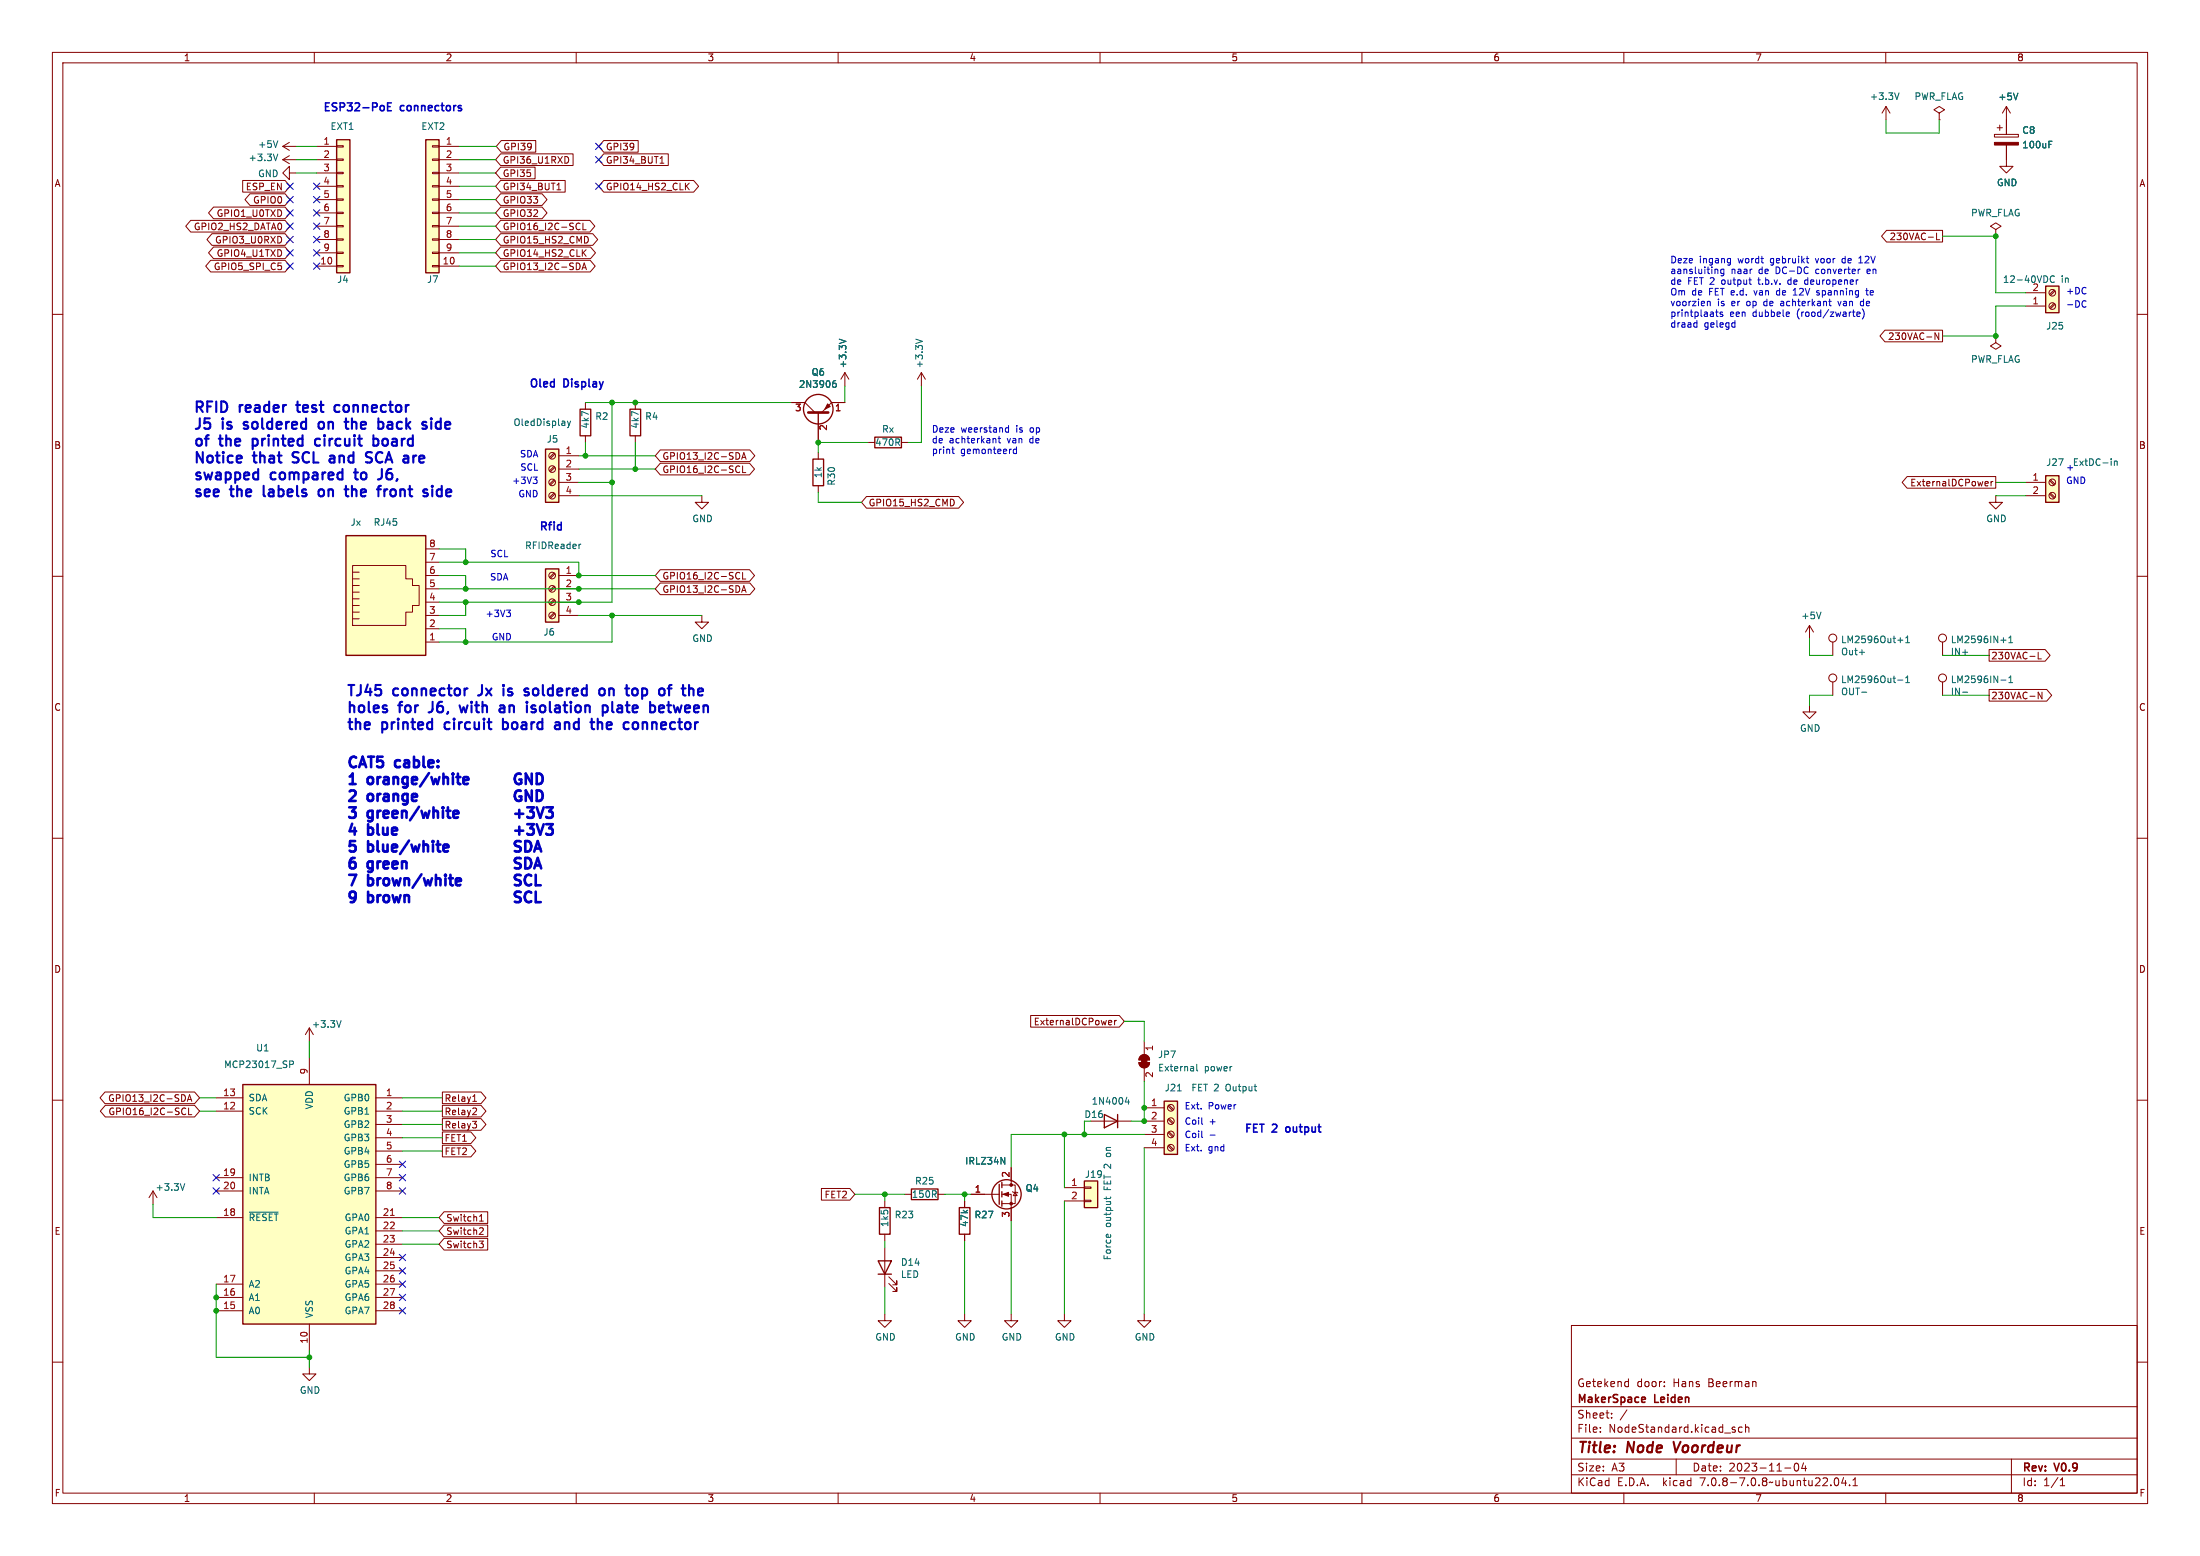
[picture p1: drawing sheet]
<svg xmlns="http://www.w3.org/2000/svg" width="420mm" height="297mm" viewBox="0 0 420 297" stroke-linecap="round" stroke-linejoin="round" font-family="sans-serif">
<g fill="none" stroke="#840000" stroke-width=".19">
<path d="M10 10h400v277h-400zM12 12h396v273h-396zM60 10v2M110 10v2M160 10v2M210 10v2M260 10v2M310 10v2M360 10v2M40.8 39.5h13.6l1 1.1-1 1.2h-13.6l-1-1.2zM46.3 34.4h8.1l1 1.2-1 1.1h-8.1zM47.7 37h6.7l1 1.1-1 1.1h-6.7l-.9-1.1z"/>
<path d="M54 27.9h2.5M54 30.5h2.5M54 27.9l1.2 .8M54 30.5l1.2 .7M55.2 33v-1.2l-1.2 1.2 1.2 1.3v-1.3h1.3M55.2 27.2l-1.2 .7M55.2 29.7l-1.2 .8M60.5 27.9h3.8M60.5 30.5h3.8M60.5 33h3.8M60.5 35.6h3.8M60.5 38.1h3.8"/>
<path d="M64.3 38h1.2v.2h-1.2zM64.3 35.4h1.2v.3h-1.2zM64.3 32.9h1.2v.2h-1.2zM64.3 30.4h1.2v.2h-1.2zM64.3 27.8h1.2v.3h-1.2zM82.5 38h1.3v.2h-1.3zM82.5 35.4h1.3v.3h-1.3zM82.5 32.9h1.3v.2h-1.3zM82.5 30.4h1.3v.2h-1.3zM82.5 27.8h1.3v.3h-1.3zM83.8 27.9h3.8M83.8 30.5h3.8"/>
<path d="M83.8 33h3.8M83.8 35.6h3.8M83.8 38.1h3.8M95.6 37h7.9l.9 1.1-.9 1.1h-7.9l-1-1.1zM95.6 31.9h6.5v2.2h-6.5l-1-1.1zM95.6 39.5h7.9l.9 1.1-.9 1.2h-7.9l-1-1.2zM95.6 29.4h13.8v2.2h-13.8l-1-1.1zM95.6 34.4h12.3v2.3h-12.3l-1-1.1zM95.7 26.8h6.6v2.3h-6.6l-1-1.2zM106.3 36.2h.8M106.6 35.1l.1-.1v1.2M108.3 29.9l.3 .5-.3 .7"/>
<path d="M115.3 34.4h17.1l1 1.2-1 1.1h-17.1l-1-1.1zM115.3 29.4h12.3v2.2h-12.3l-1-1.1zM115.3 26.8h6.5v2.3h-6.5l-1-1.2zM126 31.2h.7M126.3 30.1l.1-.2v1.3M131 35.5l.6 .7M131.6 35l-.8 .7M360 20.3l-.7 1.3M360 20.3v2.6M360 20.3l.8 1.3M370.2 21.6l1-.6-1-.7-1 .7 1 .6v1.3M370.2 22.9h.1"/>
<path d="M380.7 25.7h4.6v.5h-4.6zM381.3 24.4h1M381.8 23.9v1M383 27.7v4.1h1.3l-1.3 1.2-1.2-1.2h1.2M383 20.3v5.4M383 20.3l-.7 1.3M383 20.3l.8 1.3M10 60h2M36.4 42.1h18l1 1.1-1 1.1h-18l-.9-1.1zM40.2 49.7h14.2l1 1.1-1 1.1h-14.2l-.9-1.1zM40.5 44.6h13.9l1 1.1-1 1.1h-13.9l-1-1.1zM40.8 47.1h13.6l1 1.2-1 1.1h-13.6l-1-1.1z"/>
<path d="M53.7 50.8v.5M60.5 50.8h3.8M60.5 40.6h3.8M60.5 43.2h3.8M60.5 45.7h3.8M60.5 48.3h3.8M64.3 50.7h1.2v.2h-1.2zM64.3 48.1h1.2v.3h-1.2zM64.3 45.6h1.2v.2h-1.2zM64.3 43.1h1.2v.2h-1.2zM64.3 40.5h1.2v.3h-1.2zM82.5 50.7h1.3v.2h-1.3z"/>
<path d="M82.5 48.1h1.3v.3h-1.3zM82.5 45.6h1.3v.2h-1.3zM82.5 43.1h1.3v.2h-1.3zM82.5 40.5h1.3v.3h-1.3zM83.8 50.8h3.8M83.8 40.6h3.8M83.8 43.2h3.8M83.8 45.7h3.8M83.8 48.3h3.8M95.6 42.1h17l1 1.1-1 1.1h-17l-1-1.1zM95.6 49.7h17.1l.9 1.1-.9 1.1h-17.1l-1-1.1zM95.6 44.6h17.6l.9 1.1-.9 1.1h-17.6l-1-1.1z"/>
<path d="M95.6 47.1h17.1l1 1.2-1 1.1h-17.1l-1-1.1zM110.5 42.6l.2 .1M110.7 43.7l-.2 .2M111.1 51.5l.4-1.3 .5 1.3M111.2 51.1h.6M111.3 42.6v1.3h.6M111.3 48.2l.6 .7M111.9 47.7l-.7 .7M112.2 45.3l.1 .4-.1 .5M360.1 44h10.7v2.2h-10.7l-.9-1.1zM369.7 44.5v1.3h.6M381 43.8l1-.6-1-.7-1 .7 1 .6v1.3"/>
<path d="M381 45.1h.1M386.7 58.4h3.8M386.7 55.9h3.8M392.1 55.4l-.8 .8M392.1 57.9l-.8 .9M392.3 55.5l-.9 .9M392.3 58.1l-.9 .8M408 60h2M111.8 76.8v1.3M121.3 76.8v1.3M151.1 76.8h2.6l1.9 1.9M156.2 78.7v5.8"/>
<path d="M161.3 76.8h-2.6l-1.9 1.9M161.3 71.1l.8 1.3M161.3 71.1v2.6M161.3 71.1l-.8 1.3M175.9 71.1l.8 1.3M175.9 71.1v2.6M175.9 71.1l-.8 1.3M359.8 63h11v2.2h-11l-.9-1.1zM370.1 63.5v1.3l-.7-1.3v1.3M381 64.1v1.3l1 .6-1 .7-1-.7 1-.6M381 64.1h.1M105.8 94.1l-.9 .8"/>
<path d="M105.8 91.6l-.9 .8M105.8 89l-.9 .9M105.8 86.5l-.9 .8M105.9 94.3l-.8 .8M105.9 91.7l-.8 .9M105.9 89.2l-.8 .8M105.9 86.7l-.8 .8M106.7 92.1h3.8M106.7 94.6h3.8M106.7 87h3.8M106.7 89.5h3.8M111.8 83.2v1.3"/>
<path d="M121.3 83.2v1.3M126 88.4h17.1l.9 1.1-.9 1.1h-17.1l-.9-1.1zM126 85.9h17.2l.9 1.1-.9 1.1h-17.2l-.9-1.1zM134 94.6v1.3h1.3l-1.3 1.3-1.3-1.3h1.3M141 88.9l.2 .2M141.2 90.1l-.2 .1M141.6 87.7l.4-1.3 .4 1.3M141.7 87.3h.6M141.8 88.9v1.3h.6M156.2 86.4v1.2M156.2 92.7v1.3M165.4 94.8h17.6l1 1.1-1 1.1h-17.6l-.9-1.1z"/>
<path d="M165.7 84.5h1.3M172.1 84.5h1.3M182 95.5l.2 .3-.2 .6M364.1 91h16.9v2.2h-16.9l-1-1.1zM379.1 91.9l.4 .1 .1 .2-.6 .1M379.5 92.7h-.4M380.1 91.9v.8M380.5 91.9l-.4 .2M381 94.6v1.3h1.3l-1.3 1.3-1.3-1.3h1.3M386.7 92.1h3.8M386.7 94.6h3.8M391.3 94.3l.8 .8"/>
<path d="M391.3 91.7l.8 .9M391.4 94.1l.9 .8M391.4 91.6l.9 .8M10 110h2M67.3 118.1h1.3M67.3 116.8h1.3M67.3 115.6h1.3M67.3 114.3h1.3M67.3 113h1.3M67.3 111.8h1.3M67.3 108h10.2v2.5h1.2v1.3h1.3v3.8h-1.3v1.2h-1.2v2.6h-10.2zM67.3 110.5h1.3"/>
<path d="M67.3 109.2h1.3M81.3 117.5h2.5M81.3 114.9h2.5M81.3 112.4h2.5M81.3 109.9h2.5M81.3 107.3h2.5M81.3 104.8h2.5M105.8 117l-.9 .8M105.8 114.4l-.9 .9M105.8 111.9l-.9 .8M105.8 109.3l-.9 .9M105.9 117.1l-.8 .9"/>
<path d="M105.9 114.6l-.8 .8M105.9 112.1l-.8 .8M105.9 109.5l-.8 .9M106.7 117.5h3.8M106.7 114.9h3.8M106.7 112.4h3.8M106.7 109.9h3.8M126 108.7h17.1l.9 1.2-.9 1.1h-17.1l-.9-1.1zM126 111.3h17.2l.9 1.1-.9 1.1h-17.2l-.9-1.1zM134 117.5v1.2h1.3l-1.3 1.3-1.3-1.3h1.3M141 109.3l.2 .1M141.2 110.4l-.2 .1"/>
<path d="M141.6 113.1l.4-1.3 .4 1.3M141.7 112.7h.6M141.8 109.3v1.2h.6M345.4 119.4l-.7 1.3M345.4 119.4v2.5M345.4 119.4l.8 1.3M408 110h2M81.3 122.6h2.5M81.3 120h2.5M345.4 134.6v1.3h1.3l-1.3 1.3-1.2-1.3h1.2M349.9 122.6v2.5M349.9 130.2v2.5"/>
<path d="M370.8 122.6v2.5M370.8 130.2v2.5M379.7 131.6h11l1 1.1-1 1.1h-11zM379.7 124h10.7l1 1.1-1 1.1h-10.7zM389.1 124.5v1.3h.6M389.8 132.1v1.3l-.7-1.3v1.3M10 160h2M408 160h2M59.1 196.2l-.8 1.3M59.1 196.2v2.6M59.1 196.2l.7 1.3M196.8 193.8h16.9l.9 1.1-.9 1.2h-16.9z"/>
<path d="M211.8 194.8h.4v.3l-.6 .1M212.2 195.6h-.4M212.8 194.8v.8M213.1 194.8l-.3 .2M218.4 198.8v2.5M10 210h2M20 208.4h17.1l1 1.2-1 1.1h-17.1l-.9-1.1zM20.1 211h17l1 1.1-1 1.1h-17l-.9-1.1zM35.2 211.5l.3 .1M35.5 212.6l-.3 .2M35.8 210.2l.4-1.2 .4 1.2M35.9 209.9h.6"/>
<path d="M36 211.5v1.3h.6M41.3 209.6h5.1M41.3 212.1h5.1M59.1 201.9v5.1M71.8 209.6h5M71.8 212.1h5M71.8 214.6h5M71.8 217.2h5M71.8 219.7h5M84.5 213.5h7.3l1 1.1-1 1.1h-7.3zM84.5 216.1h5.4l.9 1.1-.9 1.1h-5.4zM84.5 218.6h5.4l.9 1.1-.9 1.1h-5.4z"/>
<path d="M84.5 211h7.3l1 1.1-1 1.1h-7.3zM84.5 208.4h7.3l1 1.2-1 1.1h-7.3zM90.2 214h.8l-.4 .5M90.3 210.2h.7M90.5 209.1l.1-.1v1.2M90.7 214.5l.3 .3v.3l-.3 .2M90.7 211.5l.3 .2-.1 .3-.7 .8h.8M208.3 214h7.6M217.4 202.8h2.1a1.02 1.02 0 0 1-1.1 1 1.02 1.02 0 0 1-1-1zM217.7 201.6a1.02 1.02 0 0 1 1.1-.2 1.02 1.02 0 0 1 .7 .9h-2.1zM218.4 203.8v2.6M218.4 211.5h3.8"/>
<path d="M218.4 214h3.8M218.4 216.5h3.8M218.4 219.1h3.8M223 218.7l.9 .9M223 216.2l.9 .8M223 213.7l.9 .8M223 211.1l.9 .9M223.2 218.6l.8 .8M223.2 216l.8 .9M223.2 213.5l.8 .8M223.2 210.9l.8 .9M408 210h2"/>
<path d="M29.2 227.3l-.8 1.3M29.2 227.3v2.6M29.2 227.3l.8 1.3M41.3 232.4h5.1M41.3 224.8h5.1M41.3 227.3h5.1M71.8 232.4h5M71.8 224.8h5M71.8 227.3h5M71.8 234.9h5M71.8 237.5h5M71.8 222.2h5"/>
<path d="M84.8 231.3h8.3v2.2h-8.3l-1-1.1zM84.8 233.8h8.3v2.3h-8.3l-1-1.2zM84.8 236.4h8.3v2.2h-8.3l-1-1.1zM91.5 236.9h.8l-.5 .5 .4 .1 .1 .4-.3 .3h-.3M91.5 233.1h.8M91.5 232.2l.4-.4v1.3M91.7 234.4h.4l.2 .3-.8 .9h.8M156.8 226.9h5.4l1 1.1-1 1.1h-5.4zM168.9 229.2v1.3M168.9 235.6v1.3M168.9 238.1v7.6M172.7 228h1.3"/>
<path d="M179.1 228h1.2M184.1 229.2v1.3M184.1 235.6v1.3M185.4 228h5.4M191.3 228h1.7v5M191.3 226.2h2.5v3.5h-2.5M193 222.9v3.3M193.3 227.5l1 .2M193.8 227.6l.4 .6h-.8zM203.2 226.7h3.8M203.2 229.2h3.8M207 229.1h1.3v.3h-1.3z"/>
<path d="M207 226.6h1.3v.2h-1.3zM10 260h2M41.3 250.2h5.1M41.3 247.6h5.1M41.3 245.1h5.1M59.1 252.7v5.1M71.8 250.2h5M71.8 247.6h5M71.8 245.1h5M71.8 240h5M71.8 242.6h5M168.9 250.8v1.3h1.3l-1.3 1.3-1.3-1.3h1.3"/>
<path d="M169.7 245l1.5 1.5v-.8v.8h-.8M169.7 243.7l1.5 1.5v-.7v.7h-.8M184.1 250.8v1.3h1.3l-1.3 1.3-1.2-1.3h1.2M193 250.8v1.3h1.3l-1.3 1.3-1.2-1.3h1.2M203.2 250.8v1.3h1.3l-1.3 1.3-1.3-1.3h1.3M218.4 250.8v1.3h1.3l-1.3 1.3-1.2-1.3h1.2M300 253h108v32h-108zM408 260h2M59.1 261v1.3h1.2l-1.2 1.2-1.3-1.2h1.3M300 278.5h108M300 274.5h108M300 268.5h108"/>
<path d="M305.5 273.2v.2M305.5 272.5v.1M307.7 270.5v.2M307.7 269.8v.1M310.4 263.7l.5 .1M310.6 269.1l-1.3 1.9M310.9 263.2v1.5M310.9 264.6l-.5 .1M317.7 264.5v.2M317.7 263.8v.1M320 278.5v3M330.9 272.9l.3 .1 .1 .2-.2 .2h-.3"/>
<path d="M330.9 272.4l.3 .1M332.6 272.5l-.4-.1-.3 .3 .1 .6h.6M333.2 272.5l.2-.1 .4 .1 .1 .9M333.2 271.9v1.5M342.7 279.4l.2-.1a.8 .8 0 0 1 .5 .7 .8 .8 0 0 1-.5 .8 1 1 0 0 1-.2-1.4zM344.3 279.2l-.4 1.1h1M344.7 279.8v1M384 278.5v6.5M60 285v2M110 285v2M160 285v2M210 285v2"/>
<path d="M260 285v2M300 281.5h108M310 285v2M340.7 280.2h1.2M350.4 282.2l.1-.1a.8 .8 0 0 1 .5 .7 .8 .8 0 0 1-.5 .8 1 1 0 0 1-.1-1.4zM351.9 282l-.3 1.1h.9M352.3 282.6v1M353.1 283.4v.2M353.7 283.6h.9M353.7 282.5l.5-.4v1.5M360 285v2M393.3 283.6h.9"/>
<path d="M393.3 282.5l.4-.4v1.5"/>
<circle cx="391.8" cy="55.9" r=".63"/>
<circle cx="391.8" cy="58.4" r=".63"/>
<circle cx="105.4" cy="92.1" r=".63"/>
<circle cx="105.4" cy="89.5" r=".63"/>
<circle cx="105.4" cy="94.6" r=".63"/>
<circle cx="105.4" cy="87" r=".63"/>
<circle cx="391.8" cy="92.1" r=".63"/>
<circle cx="391.8" cy="94.6" r=".63"/>
<circle cx="105.4" cy="114.9" r=".63"/>
<circle cx="105.4" cy="117.5" r=".63"/>
<circle cx="105.4" cy="112.4" r=".63"/>
<circle cx="105.4" cy="109.9" r=".63"/>
<circle cx="349.9" cy="121.8" r=".76"/>
<circle cx="349.9" cy="129.4" r=".76"/>
<circle cx="370.8" cy="121.8" r=".76"/>
<circle cx="370.8" cy="129.4" r=".76"/>
<circle cx="223.5" cy="211.5" r=".63"/>
<circle cx="223.5" cy="214" r=".63"/>
<circle cx="223.5" cy="216.5" r=".63"/>
<circle cx="223.5" cy="219.1" r=".63"/>
</g>
<path d="M319.5 275.2l.4 2" fill="none" stroke="#840000" stroke-width=".4"/>
<path d="M313.6 266.7l.4 .1 .1 .2-.7 .2M314 267.6l-.4 .1" fill="none" stroke="#840000" stroke-width=".3"/>
<g fill="#ffffc2" stroke="#ffffc2" stroke-width=".19">
<path d="M81.3 26.7h2.5v25.4h-2.5z"/>
<path d="M64.3 26.7h2.5v25.4h-2.5z"/>
<path d="M46.4 207h25.4v45.7h-25.4z"/>
<path d="M222.2 210.2h2.6v10.1h-2.6z"/>
<path d="M207 225.4h2.5v5.1h-2.5z"/>
<path d="M390.5 90.8h2.6v5.1h-2.6z"/>
<path d="M390.5 54.6h2.6v5.1h-2.6z"/>
<path d="M66 102.2h15.3v22.9h-15.3z"/>
<path d="M104.1 108.6h2.6v10.1h-2.6z"/>
<path d="M104.1 85.7h2.6v10.2h-2.6z"/>
</g>
<g fill="none" stroke="#840000" stroke-width=".25">
<path d="M64.3 26.7h2.5v25.4h-2.5zM81.3 26.7h2.5v25.4h-2.5zM390.5 54.6h2.6v5.1h-2.6zM110.7 78.1h2.1v5.1h-2.1zM120.3 78.1h2v5.1h-2zM104.1 85.7h2.6v10.2h-2.6zM155.2 87.6h2v5.1h-2zM167 83.4h5.1v2.1h-5.1zM390.5 90.8h2.6v5.1h-2.6zM66 102.2h15.3v22.9h-15.3zM104.1 108.6h2.6v10.1h-2.6zM46.4 207h25.4v45.7h-25.4z"/>
<path d="M210.8 212.7l2.6 1.3-2.6 1.3zM213.4 212.7v2.6M222.2 210.2h2.6v10.1h-2.6zM167.9 230.5h2v5.1h-2zM174 226.9h5.1v2.1h-5.1zM183.1 230.5h2.1v5.1h-2.1zM190.8 226.1v3.8M191.3 225.7v1M191.3 227.5v1M191.3 229.2v1.1M207 225.4h2.5v5.1h-2.5zM167.6 240.7h2.6l-1.3 2.5z"/>
<path d="M167.6 243.2h2.6"/>
<circle cx="156.2" cy="78.1" r="2.82"/>
<circle cx="192.2" cy="228" r="2.79"/>
</g>
<path d="M154.3 78.7h3.8" fill="none" stroke="#840000" stroke-width=".51"/>
<g fill="#840000" stroke="#840000" stroke-width=".19">
<path d="M158 77.1l.5 .5-1 .5z"/>
<path d="M217.9 202.1h1v1h-1z"/>
<path d="M217.7 201.6a1.02 1.02 0 0 1 1.1-.2 1.02 1.02 0 0 1 .7 .9h-2.1z"/>
<path d="M217.4 202.8h2.1a1.02 1.02 0 0 1-1.1 1 1.02 1.02 0 0 1-1-1z"/>
<path d="M191.5 228l1-.4v.7z"/>
<path d="M380.7 27.2h4.6v.5h-4.6z"/>
<circle cx="193" cy="229.7" r=".25"/>
<circle cx="193" cy="226.2" r=".25"/>
</g>
<g fill="none" stroke="#006464" stroke-width=".19">
<path d="M362.5 17.7l-.4 1.3M385.2 17.8l-.4 1.2M53 26.9l-.4 1.2M53 29.4l-.4 1.3M391.1 27.6h.5M391.1 27h.6M392.2 52.8a.6 .6 0 0 0-.9 .4 .6 .6 0 0 0 .6 .7l.3-.1M159.1 73.2l.3-.1 .3 .3-.2 .5h-.4M159.5 72.7l-.4 .1M160.2 64.7l1.3 .5M174.8 64.7l1.3 .5M108.3 80.4l.3 .8"/>
<path d="M108.6 81.2l-.3 .4M108.9 80.4l-.3 .8M403.6 88v.8M403.6 88.1l.2-.1 .3 .1 .1 .7M110.9 103.9h-.2M347.6 116.8l-.4 1.3M355 124.5h.9M355.4 132.1h1M362.3 122.2h1M362.3 129.8h1M363.8 122.7h.7M363.8 121.8l.4-.4v1.3"/>
<path d="M363.8 129.4l.4-.4v1.3M363.8 130.3h.7M374.7 132.1h.9M382 122.2h.9M382 129.8h.9M383.5 122.7h.7M383.5 130.3h.7M383.5 121.8l.4-.4v1.3M383.5 129.4l.4-.4v1.3M65.1 194.8l-.4 1.3M55.3 202.5h.5l.2 .3-.1 .3-.6 .1M215.1 209.4l-.3 .9h.8"/>
<path d="M215.4 209.9v.9M224.8 208.2h.7M228.5 203.1v1.1l.2 .2M35.3 225.9l-.5 1.3M47.6 231.4h5.5M191.1 220.9l.7 1.3v-1.3M211.2 228.5v.4M212 228.5l-.1 .3h-1.1"/>
</g>
<path d="M74.5 232h.8" fill="none" stroke="#a90000" stroke-width=".19"/>
<path d="M74.7 19.6h-.7v1.5h.7M74 20.4h.5M245.5 215.2v.7" fill="none" stroke="#0000c2" stroke-width=".3"/>
<g fill="none" stroke="#0000c2" stroke-width=".19">
<path d="M325.9 57.6l.2-.1 .3 .1 .1 .8M327.5 59.6h.5M327.6 51.4l.3 .2v.6M327.7 59.1v1.1l.3 .2M328.5 52.6l.2 .1M328.8 59.6h-.3l-.1 .1v.2l.4 .1v.3h-.4M329.1 51.4h-.4l-.2 .2 .1 .6h.5M329.1 51.4v1l-.3 .3M330.2 49.3l.2 .1M330.4 49.3v1.1l-.2 .1M330.4 50.1l-.2 .1M339.3 55.5l-.2 .2 .2 .6"/>
<path d="M340.1 57.5l-.1 .1M340.1 57.9l-.2 .2 .2 .3M341.4 53.5l-.1 .2 .1 .5M341.5 59.6l.1 .3-.6 .1M342.3 56.3h.8M342.3 55.4l.4-.4v1.3M344.8 49.3h.5M345 53.4l-.4 .1-.1 .2 .1 .5 .4 .1M345.1 50.1l.2 .1M346.9 55.5h.4M346.9 55.8l.5 .3M347.4 56.1l-.5 .2"/>
<path d="M349.1 57.5h.5M349.3 58.3l.3 .1M350.9 57.5l.3 .9 .3-.9M351.8 49.4l-.2 .2 .2 .5M354.5 60l.6-.1-.1-.3h-.3l-.2 .1 .1 .6h.4M354.9 50.2h.7M354.9 49.3l.3-.4v1.3M355 51.4h.1M355.2 58.1l.2 .3 .4-.1M355.5 59a1.46 1.46 0 0 1 0 1.9M355.8 57.6l-.4-.1-.2 .3M356.2 55.5h.5"/>
<path d="M356.4 55v1.1l.3 .2M356.6 51.4l-.2 .2v.4l.2 .2M357 51.7l-.6 .1M397.9 57.4l.3 .1M398.2 58.5l-.3 .1M323.6 61.6l.3 .1M323.9 61.2v1.3M323.9 62.4l-.3 .1M331.1 61.6l.1 .1M331.2 62.4l-.1 .1M331.2 61.2v1.3M101.8 91.1h.7l-.4 .4"/>
<path d="M102.3 91.5l.2 .3v.3l-.2 .2M181.7 85.7h.5M181.9 85.3v1.1l.3 .2M189.9 83.7l.2 .2v.6M190.5 83.7h.5M190.7 83.3v1.1l.3 .1M192.1 82.4h.4M192.1 81.7h.4M192.5 81.2v1.3M194 85.8l-.3-.1-.3 .3 .2 .5h.4M194 85.3v1.3M96.7 116.5h.8l-.5 .4"/>
<path d="M97.2 116.9l.3 .3v.3l-.3 .2M229.5 217.1h.1M229.5 214.5l.1 .1M231 216.7h1"/>
</g>
<g fill="none" stroke="#0000c2" stroke-width=".5">
<path d="M98.4 155.3h1.5M98.4 158.6h1.5M99.1 154.6v1.5M99.1 157.8v1.5M99.4 147.8a.92 .92 0 0 0-1 .3 .92 .92 0 0 0 0 1.1 .69 .69 0 0 0 1.1 .3v-.7h-.4M99.4 151a.92 .92 0 0 0-1 .3 .92 .92 0 0 0 0 1.1 .69 .69 0 0 0 1.1 .3v-.7h-.4M100.7 154.1h1.2l-.7 .8a.54 .54 0 0 1 .7 .3v.5l-.2 .3-.8 .1-.2-.2M100.7 157.3h1.2l-.7 .8a.54 .54 0 0 1 .7 .4v.4l-.2 .3-.8 .1-.2-.2M101.5 147.7v2l-1.1-2v2M101.5 150.9v2l-1.1-2v2M102.5 147.7a1.05 1.05 0 0 1 1.1 .6 1.05 1.05 0 0 1-.4 1.3l-.7 .1zM102.5 150.9a1.05 1.05 0 0 1 1.1 .6 1.05 1.05 0 0 1-.4 1.3l-.7 .1z"/>
<path d="M102.5 154.1l.6 2 .7-2M102.5 157.3l.6 2 .7-2M104.3 154.1h1.2l-.7 .8a.54 .54 0 0 1 .7 .3v.5l-.2 .3-.7 .1-.3-.2M104.3 157.3h1.2l-.7 .8a.54 .54 0 0 1 .7 .4v.4l-.2 .3-.7 .1-.3-.2M99.4 160.6h-.9a.48 .48 0 0 0-.2 .5 .48 .48 0 0 0 .4 .4 .73 .73 0 0 1 .7 .5l-.1 .3-.3 .2-.7-.1M99.4 163.9h-.9a.48 .48 0 0 0-.2 .4 .48 .48 0 0 0 .4 .4 .73 .73 0 0 1 .7 .5l-.1 .4-.3 .2-.7-.1M99.4 167.1h-.9a.48 .48 0 0 0-.2 .5 .48 .48 0 0 0 .4 .3 .73 .73 0 0 1 .7 .5l-.1 .4-.3 .2-.7-.1M99.4 170.3h-.9a.48 .48 0 0 0-.2 .5 .48 .48 0 0 0 .4 .4 .73 .73 0 0 1 .7 .4l-.1 .4-.3 .2-.7-.1M100.3 160.5a1.05 1.05 0 0 1 1.1 .7 1.05 1.05 0 0 1-.4 1.2l-.7 .1zM100.3 163.8a1.05 1.05 0 0 1 1.1 .6 1.05 1.05 0 0 1-.4 1.3l-.7 .1zM101.4 167.2a.8 .8 0 0 0-1 0 .8 .8 0 0 0-.2 .9 .75 .75 0 0 0 .4 .8 .75 .75 0 0 0 .8-.1M101.4 170.4a.8 .8 0 0 0-1 0 .8 .8 0 0 0-.2 .9 .75 .75 0 0 0 .4 .8 .75 .75 0 0 0 .8-.1"/>
<path d="M102 162.5l.7-2 .6 2M102 165.8l.7-2 .6 2M102.2 162h.9M102.2 165.2h.9M102.3 167v2h.9M102.3 170.2v2h.9"/>
</g>
<g fill="none" stroke="#0000c2" stroke-width=".4">
<path d="M56.5 77.3h.8M64.8 77.4l-.6-.1-.3 .4v.6l.1 .2h.8M67.2 79.9v2M46.5 81.8l.2 .1M46.6 80.6v.5M48.2 83.7v2M48.2 85l.2 .1M48.4 83.7l-.2 .1M50.3 92.7l.1 1.9M55.9 88.2l.2 .1M55.9 86.9l.1 .2M61.1 83.8l-.6-.1-.4 .4v.6l.2 .3h.8"/>
<path d="M61.8 80.7a.54 .54 0 0 0-.6-.2 .54 .54 0 0 0-.4 .4v.6a.54 .54 0 0 0 .4 .4 .54 .54 0 0 0 .6-.2M61.8 93.6a.54 .54 0 0 0-.6-.2 .54 .54 0 0 0-.4 .4v.6a.54 .54 0 0 0 .4 .3 .54 .54 0 0 0 .6-.2M63.2 87h.4l.3 .2M63.9 88.2l-.7 .1M63.9 87.4l-.7 .1M67.2 92.7v2M67.6 90.2h.7M67.8 80.5l-.6 .2M67.8 93.4l-.6 .2M70.2 87.2a.73 .73 0 0 1 .8 .5l-.2 .5-.7 .1M70.7 86.3l.3 .1M71.3 83.8l.6-.1 .3 .4v.6l-.2 .3h-.7"/>
<path d="M71.3 83.1v2M72.9 89.5v1.4a.64 .64 0 0 1-.8 .6M74 93.4l-.4 .1M74 80.6h.8M74.6 93.6v.9M74.7 81.1h-.5a.39 .39 0 0 0-.3 .4 .39 .39 0 0 0 .3 .4h.5M79.5 87l-.4 .1M83.9 80.5l-.5 .1-.2 .3 .1 .8 .3 .2h.3M84.1 93.4h-.3l-.4 .4 .1 .7 .3 .2h.3M81.8 136h.2M85 138v1M87.7 134.6l.4 1.4 .4-1 .4 1"/>
<path d="M91.3 132.7h.1M95.6 134.6h.4l.3 .3v1.1M96 137.2v2M96 137.9h.6l.3 .1M96.3 135.9l-.7 .1M96.3 135.1l-.7 .1M96.9 139l-.3 .2-.6-.1M97 132.6l.2 .1M97.1 131.5v.5M100.9 132.2v.4M101.7 135.3l.5 .1 .1 .3-.3 .3h-.4M101.7 134.6l.5 .1"/>
<path d="M101.8 131.6v1M103.2 134.8v1M106.2 137.9h.6l.1 1.3M106.9 139.1l-.7 .1M106.9 138.3l-.7 .1M114.2 137.9h.7l.1 1.3M115.1 131.4l.3 .4v.6l-.3 .3M116.3 131.4v1.3M116.9 131.4l-.6 .2M116.9 134v1.7l.3 .3M118.5 134.6l-.6 .1M118.6 135.2h-.5a.39 .39 0 0 0-.3 .4 .39 .39 0 0 0 .3 .4h.5"/>
<path d="M121.2 137.9a.54 .54 0 0 1 .6 .3v.6a.54 .54 0 0 1-.6 .4M122.6 131.4v2M122.6 132.6l.2 .1M122.8 131.4l-.2 .1M126.5 134.6l.2 .1 .1 .4-1 .2M126.7 135.9l-.2 .1M127.4 134.6h.7M127.6 134v1.7l.1 .2 .4 .1"/>
</g>
<g fill="none" stroke="#009600" stroke-width=".19">
<path d="M56.5 27.9h4M56.5 33h4M56.5 30.5h4M87.6 35.6h7M87.6 27.9h7.1M87.6 38.1h7M87.6 33h7M87.6 30.5h7M360 22.9v2.5h10.2v-2.5M87.6 40.6h7M87.6 48.3h7M87.6 43.2h7"/>
<path d="M87.6 45.7h7M87.6 50.8h7M370.8 45.1h10.2v10.8h5.7M386.7 58.4h-5.7v5.7h-10.2M111.8 76.8h39.3M116.8 76.8v38.1h-33M161.3 73.7v3.1M175.9 73.7v10.8h-2.5M110.5 92.1h6.3M110.5 94.6h23.5M110.5 87h14.6M110.5 89.5h14.6"/>
<path d="M111.8 84.5v2.5M121.3 84.5v5M156.2 94v1.9h8.3M165.7 84.5h-9.5v1.9M381 92.1h5.7M381 94.6h5.7M83.8 107.3h26.7v2.6h14.6M83.8 112.4h41.3M83.8 109.9h5.1v2.5M83.8 104.8h5.1v2.5M88.9 114.9v2.6h-5.1M110.5 117.5h23.5"/>
<path d="M116.8 117.5v5.1h-33M83.8 120h5.1v2.6M345.4 121.9v3.2h4.5M349.9 132.7h-4.5v1.9M370.8 132.7h8.9M370.8 125.1h8.9M59.1 198.8v3.1M214.6 194.9h3.8v3.9M38.1 209.6h3.2M38.1 212.1h3.2M76.8 219.7h7.7M76.8 209.6h7.7"/>
<path d="M76.8 217.2h7.7M76.8 212.1h7.7M76.8 214.6h7.7M203.2 216.5v10.2M207 214v2.5M218.4 206.4v7.6h-2.5M218.4 216.5h-25.4v6.4M218.4 219.1v31.7M29.2 229.9v2.5h12.1M76.8 232.4h7M76.8 234.9h7M76.8 237.5h7"/>
<path d="M163.2 228h9.5M168.9 228v1.2M168.9 236.9v1.2M180.3 228h5.1M184.1 228v1.2M184.1 236.9v13.9M193 233v17.8M203.2 229.2v21.6M41.3 245.1v14h17.8M59.1 257.8v3.2M168.9 245.7v5.1"/>
</g>
<g fill="none" stroke="#000084" stroke-width=".19">
<path d="M54.8 35l1.2 1.2M54.8 37.5l1.2 1.2M56 35l-1.2 1.2M56 37.5l-1.2 1.2M59.8 35l1.3 1.2M59.8 37.5l1.3 1.2M61.1 37.5l-1.3 1.2M61.1 35l-1.3 1.2M113.7 29.9l1.2 1.2M113.7 27.3l1.2 1.2M113.7 35l1.2 1.2M114.9 29.9l-1.2 1.2"/>
<path d="M114.9 27.3l-1.2 1.2M114.9 35l-1.2 1.2M54.8 50.2l1.2 1.2M54.8 45.1l1.2 1.2M54.8 47.7l1.2 1.2M54.8 42.6l1.2 1.2M54.8 40l1.2 1.2M56 50.2l-1.2 1.2M56 47.7l-1.2 1.2M56 42.6l-1.2 1.2M56 45.1l-1.2 1.2M56 40l-1.2 1.2"/>
<path d="M59.8 50.2l1.3 1.2M59.8 47.7l1.3 1.2M59.8 45.1l1.3 1.2M59.8 42.6l1.3 1.2M59.8 40l1.3 1.2M61.1 45.1l-1.3 1.2M61.1 50.2l-1.3 1.2M61.1 47.7l-1.3 1.2M61.1 42.6l-1.3 1.2M61.1 40l-1.3 1.2M40.7 226.7l1.2 1.2M40.7 224.2l1.2 1.2"/>
<path d="M41.9 226.7l-1.2 1.2M41.9 224.2l-1.2 1.2M76.2 239.4l1.2 1.2M76.2 221.6l1.2 1.3M76.2 224.2l1.2 1.2M76.2 226.7l1.2 1.2M77.4 239.4l-1.2 1.2M77.4 221.6l-1.2 1.3M77.4 224.2l-1.2 1.2M77.4 226.7l-1.2 1.2M76.2 249.6l1.2 1.2M76.2 244.5l1.2 1.2"/>
<path d="M76.2 242l1.2 1.2M76.2 247l1.2 1.3M77.4 249.6l-1.2 1.2M77.4 244.5l-1.2 1.2M77.4 242l-1.2 1.2M77.4 247l-1.2 1.3"/>
</g>
<g fill="#009600" stroke="#009600" stroke-width=".19">
<circle cx="110.5" cy="109.9" r=".46"/>
<circle cx="116.8" cy="92.1" r=".46"/>
<circle cx="110.5" cy="112.4" r=".46"/>
<circle cx="110.5" cy="114.9" r=".46"/>
<circle cx="111.8" cy="87" r=".46"/>
<circle cx="88.9" cy="107.3" r=".46"/>
<circle cx="116.8" cy="76.8" r=".46"/>
<circle cx="116.8" cy="117.5" r=".46"/>
<circle cx="88.9" cy="114.9" r=".46"/>
<circle cx="88.9" cy="112.4" r=".46"/>
<circle cx="88.9" cy="122.6" r=".46"/>
<circle cx="59.1" cy="259.1" r=".46"/>
<circle cx="41.3" cy="247.6" r=".46"/>
<circle cx="41.3" cy="250.2" r=".46"/>
<circle cx="168.9" cy="228" r=".46"/>
<circle cx="184.1" cy="228" r=".46"/>
<circle cx="121.3" cy="76.8" r=".46"/>
<circle cx="121.3" cy="89.5" r=".46"/>
<circle cx="156.2" cy="84.5" r=".46"/>
<circle cx="381" cy="45.1" r=".46"/>
<circle cx="381" cy="64.1" r=".46"/>
<circle cx="218.4" cy="211.5" r=".46"/>
<circle cx="203.2" cy="216.5" r=".46"/>
<circle cx="207" cy="216.5" r=".46"/>
<circle cx="218.4" cy="214" r=".46"/>
</g>
<g font-size="2.8" fill="#0000c2">
<text x="36.8" y="78.9">RFID</text>
<text x="36.8" y="82.1">J5</text>
<text x="42.6" y="82.1">is</text>
<text x="45.8" y="78.9">reader</text>
<text x="47.5" y="82.1">soldered</text>
<text x="57.7" y="78.9">test</text>
<text x="62.6" y="82.1">on</text>
<text x="65.6" y="78.9">connector</text>
<text x="68.5" y="82.1">the</text>
<text x="75.5" y="82.1">back</text>
<text x="84.8" y="82.1">side</text>
<text x="36.8" y="85.3">of</text>
<text x="36.8" y="88.6">Notice</text>
<text x="42.1" y="85.3">the</text>
<text x="48.6" y="88.6">that</text>
<text x="49.1" y="85.3">printed</text>
<text x="56.8" y="88.6">SCL</text>
<text x="61.9" y="85.3">circuit</text>
<text x="64.7" y="88.6">and</text>
<text x="72.4" y="88.6">SCA</text>
<text x="73.7" y="85.3">board</text>
<text x="80.4" y="88.6">are</text>
<text x="36.8" y="91.8">swapped</text>
<text x="36.8" y="95">see</text>
<text x="44.2" y="95">the</text>
<text x="51.2" y="95">labels</text>
<text x="51.8" y="91.8">compared</text>
<text x="62.6" y="95">on</text>
<text x="68.5" y="95">the</text>
<text x="68.7" y="91.8">to</text>
<text x="74" y="91.8">J6,</text>
<text x="75.5" y="95">front</text>
<text x="85" y="95">side</text>
<text x="66" y="133">TJ45</text>
<text x="66" y="136.2">holes</text>
<text x="75.2" y="133">connector</text>
<text x="76.4" y="136.2">for</text>
<text x="82.9" y="136.2">J6,</text>
<text x="89.6" y="136.2">with</text>
<text x="92.3" y="133">Jx</text>
<text x="97.8" y="133">is</text>
<text x="97.9" y="136.2">an</text>
<text x="102.7" y="133">soldered</text>
<text x="103.8" y="136.2">isolation</text>
<text x="117.8" y="133">on</text>
<text x="119.1" y="136.2">plate</text>
<text x="123.7" y="133">top</text>
<text x="129" y="136.2">between</text>
<text x="130.8" y="133">of</text>
<text x="66" y="139.5">the</text>
<text x="73" y="139.5">printed</text>
<text x="85.8" y="139.5">circuit</text>
<text x="97.7" y="139.5">board</text>
<text x="108.5" y="139.5">and</text>
<text x="116.2" y="139.5">the</text>
<text x="123.2" y="139.5">connector</text>
<text x="66" y="146.7">CAT5</text>
<text x="66" y="149.9">1</text>
<text x="70.6" y="149.9">orange/white GND</text>
<text x="75.8" y="146.7">cable:</text>
<text x="66" y="153.2">2</text>
<text x="70.6" y="153.2">orange GND</text>
<text x="66" y="156.4">3</text>
<text x="66" y="159.6">4</text>
<text x="70.6" y="156.4">green/white +3V3</text>
<text x="70.6" y="159.6">blue</text>
<text x="66" y="162.8">5</text>
<text x="66" y="166">6</text>
<text x="70.6" y="162.8">blue/white SDA</text>
<text x="70.6" y="166">green</text>
<text x="66" y="169.3">7</text>
<text x="66" y="172.5">9</text>
<text x="70.6" y="169.3">brown/white SCL</text>
<text x="70.6" y="172.5">brown</text>
</g>
<g font-size="2.8" fill="#840000">
<text x="301" y="277.9">Title:</text>
<text x="310.6" y="277.9">Node</text>
<text x="320.4" y="277.9">Voordeur</text>
</g>
<g font-size="2.1" fill="#0000c2">
<text x="61.6" y="21.3">ESP32-PoE</text>
<text x="76.5" y="21.3">connectors</text>
<text x="101" y="74">Oled</text>
<text x="107.7" y="74">Display</text>
<text x="102.9" y="101.4">Rfid</text>
<text x="237.5" y="216.3">FET</text>
<text x="243" y="216.3">2</text>
<text x="246.2" y="216.3">output</text>
</g>
<g font-size="2.1" fill="#840000">
<text x="301" y="268.2">MakerSpace</text>
<text x="301" y="265">Getekend</text>
<text x="312.4" y="265">door:</text>
<text x="315.9" y="268.2">Leiden</text>
<text x="319.4" y="265">Hans</text>
<text x="326.2" y="265">Beerman</text>
<text x="301" y="273.7">File:</text>
<text x="301" y="271">Sheet:</text>
<text x="307.1" y="273.7">NodeStandard.kicad_sch</text>
<text x="301" y="281.1">Size:</text>
<text x="307.6" y="281.1">A3</text>
<text x="323" y="281.1">Date:</text>
<text x="330" y="281.1">2023-11-04</text>
<text x="386" y="281.3">Rev:</text>
<text x="392.4" y="281.3">V0.9</text>
<text x="301" y="283.9">KiCad</text>
<text x="308.7" y="283.9">E.D.A.</text>
<text x="317.6" y="283.9">kicad</text>
<text x="324.8" y="283.9">7.0.8-7.0.8~ubuntu22.04.1</text>
<text x="386" y="283.9">Id:</text>
<text x="390.1" y="283.9">1/1</text>
</g>
<g font-size="1.8" fill="#840000">
<text x="35" y="11.9">1</text>
<text x="85" y="11.9">2</text>
<text x="135" y="11.9">3</text>
<text x="185" y="11.9">4</text>
<text x="235" y="11.9">5</text>
<text x="285" y="11.9">6</text>
<text x="335" y="11.9">7</text>
<text x="385" y="11.9">8</text>
<text x="96" y="28.9">GPI39</text>
<text x="115.6" y="28.9">GPI39</text>
<text x="10.3" y="35.9">A</text>
<text x="95.9" y="34">GPI35</text>
<text x="95.9" y="31.4">GPI36_U1RXD</text>
<text x="115.6" y="31.4">GPI34_BUT1</text>
<text x="408.3" y="35.9">A</text>
<text x="41.3" y="41.6">GPIO1_U0TXD</text>
<text x="46.8" y="36.5">ESP_EN</text>
<text x="48.2" y="39.1">GPIO0</text>
<text x="95.9" y="39.1">GPIO33</text>
<text x="95.9" y="41.6">GPIO32</text>
<text x="95.9" y="36.5">GPI34_BUT1</text>
<text x="115.6" y="36.5">GPIO14_HS2_CLK</text>
<text x="36.9" y="44.1">GPIO2_HS2_DATA0</text>
<text x="41" y="46.7">GPIO3_U0RXD</text>
<text x="95.9" y="44.1">GPIO16_I2C-SCL</text>
<text x="95.9" y="46.7">GPIO15_HS2_CMD</text>
<text x="360.6" y="46">230VAC-L</text>
<text x="40.7" y="51.8">GPIO5_SPI_C5</text>
<text x="41.3" y="49.2">GPIO4_U1TXD</text>
<text x="95.9" y="51.8">GPIO13_I2C-SDA</text>
<text x="95.9" y="49.2">GPIO14_HS2_CLK</text>
<text x="360.3" y="65.1">230VAC-N</text>
<text x="10.3" y="85.9">B</text>
<text x="126.4" y="87.9">GPIO13_I2C-SDA</text>
<text x="408.2" y="85.9">B</text>
<text x="126.4" y="90.5">GPIO16_I2C-SCL</text>
<text x="364.6" y="93">ExternalDCPower</text>
<text x="165.7" y="96.8">GPIO15_HS2_CMD</text>
<text x="126.4" y="110.8">GPIO16_I2C-SCL</text>
<text x="126.4" y="113.3">GPIO13_I2C-SDA</text>
<text x="380" y="126">230VAC-L</text>
<text x="10.3" y="135.9">C</text>
<text x="380" y="133.7">230VAC-N</text>
<text x="408.2" y="135.9">C</text>
<text x="10.3" y="185.9">D</text>
<text x="408.2" y="185.9">D</text>
<text x="197.3" y="195.9">ExternalDCPower</text>
<text x="20.5" y="210.5">GPIO13_I2C-SDA</text>
<text x="20.6" y="213">GPIO16_I2C-SCL</text>
<text x="84.8" y="215.6">Relay3</text>
<text x="84.8" y="213">Relay2</text>
<text x="84.8" y="210.5">Relay1</text>
<text x="84.8" y="218.1">FET1</text>
<text x="84.8" y="220.7">FET2</text>
<text x="85.1" y="233.4">Switch1</text>
<text x="157.3" y="228.9">FET2</text>
<text x="10.3" y="235.9">E</text>
<text x="85.1" y="235.9">Switch2</text>
<text x="85.1" y="238.4">Switch3</text>
<text x="408.3" y="235.9">E</text>
<text x="10.3" y="285.9">F</text>
<text x="35" y="286.9">1</text>
<text x="85" y="286.9">2</text>
<text x="135" y="286.9">3</text>
<text x="185" y="286.9">4</text>
<text x="235" y="286.9">5</text>
<text x="285" y="286.9">6</text>
<text x="335" y="286.9">7</text>
<text x="385" y="286.9">8</text>
<text x="408.3" y="285.9">F</text>
</g>
<g font-size="1.8" fill="#006464">
<text x="356.9" y="19.3">+3.3V</text>
<text x="365.4" y="19.3">PWR_FLAG</text>
<text x="381.4" y="19.3">+5V</text>
<text x="49.2" y="28.4">+5V</text>
<text x="63" y="25">EXT1</text>
<text x="80.3" y="25">EXT2</text>
<text x="386" y="25.7">C8</text>
<text x="386" y="28.5">100uF</text>
<text x="47.4" y="31">+3.3V</text>
<text x="49.2" y="34">GND</text>
<text x="381.1" y="35.7">GND</text>
<text x="376.2" y="41.5">PWR_FLAG</text>
<text x="64.3" y="54.2">J4</text>
<text x="81.4" y="54.2">J7</text>
<text x="382.3" y="54.2">12-40VDC</text>
<text x="387.9" y="55.6">2</text>
<text x="393.5" y="54.2">in</text>
<text x="390.5" y="63.1">J25</text>
<text x="154.8" y="71.9">Q6</text>
<text x="161.8" y="70.4" transform="rotate(-90 161.8 70.4)">+3.3V</text>
<text x="176.4" y="70.4" transform="rotate(-90 176.4 70.4)">+3.3V</text>
<text x="376.2" y="69.4">PWR_FLAG</text>
<text x="152.4" y="74.2">2N3906</text>
<text x="97.9" y="81.5">OledDisplay</text>
<text x="112.6" y="81.9" transform="rotate(-90 112.6 81.9)">4k7</text>
<text x="113.5" y="80.3">R2</text>
<text x="122.1" y="81.9" transform="rotate(-90 122.1 81.9)">4k7</text>
<text x="123.1" y="80.3">R4</text>
<text x="168.3" y="82.8">Rx</text>
<text x="104.3" y="84.7">J5</text>
<text x="167" y="85.3">470R</text>
<text x="390.5" y="89.1">J27</text>
<text x="395.6" y="89.1">ExtDC-in</text>
<text x="157.1" y="91.4" transform="rotate(-90 157.1 91.4)">1k</text>
<text x="159.6" y="92.8" transform="rotate(-90 159.6 92.8)">R30</text>
<text x="66.8" y="100.6">Jx</text>
<text x="71.2" y="100.6">RJ45</text>
<text x="132.1" y="99.9">GND</text>
<text x="379.1" y="99.9">GND</text>
<text x="100.1" y="105">RFIDReader</text>
<text x="343.8" y="118.4">+5V</text>
<text x="103.7" y="121.5">J6</text>
<text x="132.1" y="122.7">GND</text>
<text x="351.4" y="123">LM2596Out+1</text>
<text x="351.4" y="125.3">Out+</text>
<text x="372.3" y="123">LM2596IN+1</text>
<text x="372.3" y="125.3">IN+</text>
<text x="351.4" y="130.6">LM2596Out-1</text>
<text x="372.3" y="130.6">LM2596IN-1</text>
<text x="351.4" y="132.9">OUT-</text>
<text x="372.3" y="132.9">IN-</text>
<text x="343.5" y="139.9">GND</text>
<text x="59.4" y="196.4">+3.3V</text>
<text x="48.8" y="200.9">U1</text>
<text x="221" y="202.2">JP7</text>
<text x="42.7" y="204.1">MCP23017_SP</text>
<text x="221" y="204.7">External</text>
<text x="222.3" y="208.5">J21</text>
<text x="227.3" y="208.5">FET 2</text>
<text x="229.9" y="204.7">power</text>
<text x="234.1" y="208.5">Output</text>
<text x="47.4" y="213">SCK</text>
<text x="47.4" y="210.4">SDA</text>
<text x="59.9" y="211.9" transform="rotate(-90 59.9 211.9)">VDD</text>
<text x="65.5" y="210.4">GPB0</text>
<text x="65.5" y="213">GPB1</text>
<text x="65.5" y="215.5">GPB2</text>
<text x="208.3" y="211">1N4004</text>
<text x="65.5" y="218">GPB3</text>
<text x="65.5" y="220.6">GPB4</text>
<text x="212.3" y="220.3" transform="rotate(-90 212.3 220.3)">on</text>
<text x="29.6" y="227.5">+3.3V</text>
<text x="47.4" y="225.7">INTB</text>
<text x="65.5" y="223.1">GPB5</text>
<text x="65.5" y="225.7">GPB6</text>
<text x="174.6" y="226.3">R25</text>
<text x="184.2" y="222.5">IRLZ34N</text>
<text x="195.7" y="227.7">Q4</text>
<text x="207" y="225">J19</text>
<text x="212.3" y="227.1" transform="rotate(-90 212.3 227.1)">FET 2</text>
<text x="47.4" y="233.3">~{RESET}</text>
<text x="47.4" y="228.2">INTA</text>
<text x="65.5" y="228.2">GPB7</text>
<text x="65.7" y="233.3">GPA0</text>
<text x="170.7" y="232.7">R23</text>
<text x="174" y="228.8">150R</text>
<text x="185.9" y="232.7">R27</text>
<text x="65.7" y="235.8">GPA1</text>
<text x="65.7" y="238.4">GPA2</text>
<text x="169.8" y="234.3" transform="rotate(-90 169.8 234.3)">1k5</text>
<text x="185" y="234.3" transform="rotate(-90 185 234.3)">47k</text>
<text x="212.3" y="234.3" transform="rotate(-90 212.3 234.3)">output</text>
<text x="47.4" y="246">A2</text>
<text x="65.7" y="240.9">GPA3</text>
<text x="65.7" y="243.4">GPA4</text>
<text x="65.7" y="246">GPA5</text>
<text x="171.9" y="244.1">LED</text>
<text x="171.9" y="241.8">D14</text>
<text x="212.3" y="240.7" transform="rotate(-90 212.3 240.7)">Force</text>
<text x="47.4" y="251.1">A0</text>
<text x="47.4" y="248.5">A1</text>
<text x="59.9" y="251.7" transform="rotate(-90 59.9 251.7)">VSS</text>
<text x="65.7" y="248.5">GPA6</text>
<text x="65.7" y="251.1">GPA7</text>
<text x="167" y="256.1">GND</text>
<text x="182.2" y="256.1">GND</text>
<text x="191.1" y="256.1">GND</text>
<text x="201.3" y="256.1">GND</text>
<text x="216.5" y="256.1">GND</text>
<text x="57.1" y="266.2">GND</text>
</g>
<g font-size="1.8" fill="#a90000">
<text x="61.7" y="27.7">1</text>
<text x="85" y="27.7">1</text>
<text x="61.7" y="30.2">2</text>
<text x="61.7" y="32.8">3</text>
<text x="61.7" y="35.3">4</text>
<text x="85" y="30.2">2</text>
<text x="85" y="32.8">3</text>
<text x="85" y="35.3">4</text>
<text x="61.7" y="37.8">5</text>
<text x="61.7" y="40.4">6</text>
<text x="85" y="37.8">5</text>
<text x="85" y="40.4">6</text>
<text x="61.7" y="42.9">7</text>
<text x="61.7" y="45.5">8</text>
<text x="85" y="42.9">7</text>
<text x="85" y="45.5">8</text>
<text x="61" y="50.5">10</text>
<text x="61.7" y="48">9</text>
<text x="84.4" y="50.5">10</text>
<text x="85" y="48">9</text>
<text x="387.9" y="58.2">1</text>
<text x="151.7" y="78.8">3</text>
<text x="158.2" y="82.3" transform="rotate(-90 158.2 82.3)">2</text>
<text x="159.3" y="78.8">1</text>
<text x="107.9" y="86.7">1</text>
<text x="107.9" y="89.3">2</text>
<text x="107.9" y="91.8">3</text>
<text x="107.9" y="94.4">4</text>
<text x="387.9" y="91.8">1</text>
<text x="387.9" y="94.4">2</text>
<text x="81.8" y="107.1">7</text>
<text x="81.8" y="104.5">8</text>
<text x="81.8" y="112.1">5</text>
<text x="81.8" y="109.6">6</text>
<text x="107.9" y="109.6">1</text>
<text x="107.9" y="112.1">2</text>
<text x="81.8" y="119.8">2</text>
<text x="81.8" y="117.2">3</text>
<text x="81.8" y="114.7">4</text>
<text x="107.9" y="114.7">3</text>
<text x="107.9" y="117.2">4</text>
<text x="81.8" y="122.3">1</text>
<text x="220.4" y="200.7" transform="rotate(-90 220.4 200.7)">1</text>
<text x="42.5" y="209.3">13</text>
<text x="58.8" y="205.2" transform="rotate(-90 58.8 205.2)">9</text>
<text x="73.6" y="209.3">1</text>
<text x="220.4" y="205.8" transform="rotate(-90 220.4 205.8)">2</text>
<text x="42.5" y="211.8">12</text>
<text x="73.6" y="211.8">2</text>
<text x="73.6" y="214.4">3</text>
<text x="219.6" y="211.2">1</text>
<text x="219.6" y="213.7">2</text>
<text x="73.6" y="216.9">4</text>
<text x="73.6" y="219.5">5</text>
<text x="73.6" y="222">6</text>
<text x="219.6" y="216.3">3</text>
<text x="219.6" y="218.8">4</text>
<text x="42.5" y="224.5">19</text>
<text x="42.5" y="227.1">20</text>
<text x="73.6" y="224.5">7</text>
<text x="73.6" y="227.1">8</text>
<text x="186" y="227.7">1</text>
<text x="192.8" y="224.9" transform="rotate(-90 192.8 224.9)">2</text>
<text x="204.4" y="226.4">1</text>
<text x="42.5" y="232.2">18</text>
<text x="73" y="232.2">21</text>
<text x="192.8" y="232.5" transform="rotate(-90 192.8 232.5)">3</text>
<text x="204.4" y="229">2</text>
<text x="73" y="234.7">22</text>
<text x="73" y="237.2">23</text>
<text x="73" y="239.8">24</text>
<text x="42.5" y="244.9">17</text>
<text x="73" y="242.3">25</text>
<text x="73" y="244.9">26</text>
<text x="42.5" y="249.9">15</text>
<text x="42.5" y="247.4">16</text>
<text x="73" y="247.4">27</text>
<text x="73" y="249.9">28</text>
<text x="58.8" y="256.6" transform="rotate(-90 58.8 256.6)">10</text>
</g>
<g font-size="1.8" fill="#0000c2">
<text x="318.8" y="50.3">Deze</text>
<text x="318.8" y="52.4">aansluiting</text>
<text x="324.4" y="50.3">ingang</text>
<text x="330.5" y="52.4">naar</text>
<text x="331.9" y="50.3">wordt</text>
<text x="335.9" y="52.4">de</text>
<text x="338.2" y="50.3">gebruikt</text>
<text x="339.3" y="52.4">DC-DC</text>
<text x="347.1" y="50.3">voor</text>
<text x="347.1" y="52.4">converter</text>
<text x="352.3" y="50.3">de</text>
<text x="355.7" y="50.3">12V</text>
<text x="357.1" y="52.4">en</text>
<text x="318.8" y="54.4">de</text>
<text x="318.8" y="56.5">Om</text>
<text x="318.8" y="58.5">voorzien</text>
<text x="322.2" y="54.4">FET 2</text>
<text x="323" y="56.5">de</text>
<text x="326.4" y="56.5">FET e.d.</text>
<text x="327.9" y="58.5">is</text>
<text x="328.9" y="54.4">output</text>
<text x="330.7" y="58.5">er</text>
<text x="333.7" y="58.5">op</text>
<text x="335.4" y="56.5">van</text>
<text x="336.2" y="54.4">t.b.v.</text>
<text x="337.2" y="58.5">de</text>
<text x="339.8" y="56.5">de</text>
<text x="340.6" y="58.5">achterkant</text>
<text x="342" y="54.4">de</text>
<text x="343.2" y="56.5">12V</text>
<text x="345.4" y="54.4">deuropener</text>
<text x="347.9" y="56.5">spanning</text>
<text x="351.8" y="58.5">van</text>
<text x="356.2" y="58.5">de</text>
<text x="357.6" y="56.5">te</text>
<text x="318.8" y="60.6">printplaats</text>
<text x="318.8" y="62.6">draad</text>
<text x="325.3" y="62.6">gelegd</text>
<text x="330.2" y="60.6">een</text>
<text x="334.7" y="60.6">dubbele</text>
<text x="343.3" y="60.6">(rood/zwarte)</text>
<text x="177.8" y="82.7">Deze</text>
<text x="183.4" y="82.7">weerstand</text>
<text x="194.1" y="82.7">is</text>
<text x="196.9" y="82.7">op</text>
<text x="177.8" y="84.7">de</text>
<text x="177.8" y="86.7">print</text>
<text x="181.2" y="84.7">achterkant</text>
<text x="183.4" y="86.7">gemonteerd</text>
<text x="192.4" y="84.7">van</text>
<text x="196.9" y="84.7">de</text>
</g>
<text font-size="1.8" fill="#009600" x="206.9" y="213.6">D16</text>
<g font-size="1.7" fill="#0000c2">
<text x="394.3" y="56.3">+DC</text>
<text x="394.3" y="58.8">-DC</text>
<text x="99.2" y="87.4">SDA</text>
<text x="99.2" y="89.9">SCL</text>
<text x="394.3" y="89.9">+</text>
<text x="97.7" y="92.5">+3V3</text>
<text x="98.9" y="95">GND</text>
<text x="394.3" y="92.5">GND</text>
<text x="93.5" y="106.4">SCL</text>
<text x="93.4" y="110.9">SDA</text>
<text x="92.6" y="117.9">+3V3</text>
<text x="93.8" y="122.3">GND</text>
<text x="226.1" y="211.8">Ext.</text>
<text x="226.1" y="214.8">Coil</text>
<text x="230.7" y="211.8">Power</text>
<text x="230.8" y="214.8">+</text>
<text x="226.1" y="219.8">Ext.</text>
<text x="226.1" y="217.3">Coil</text>
<text x="230.7" y="219.8">gnd</text>
</g>
</svg>
